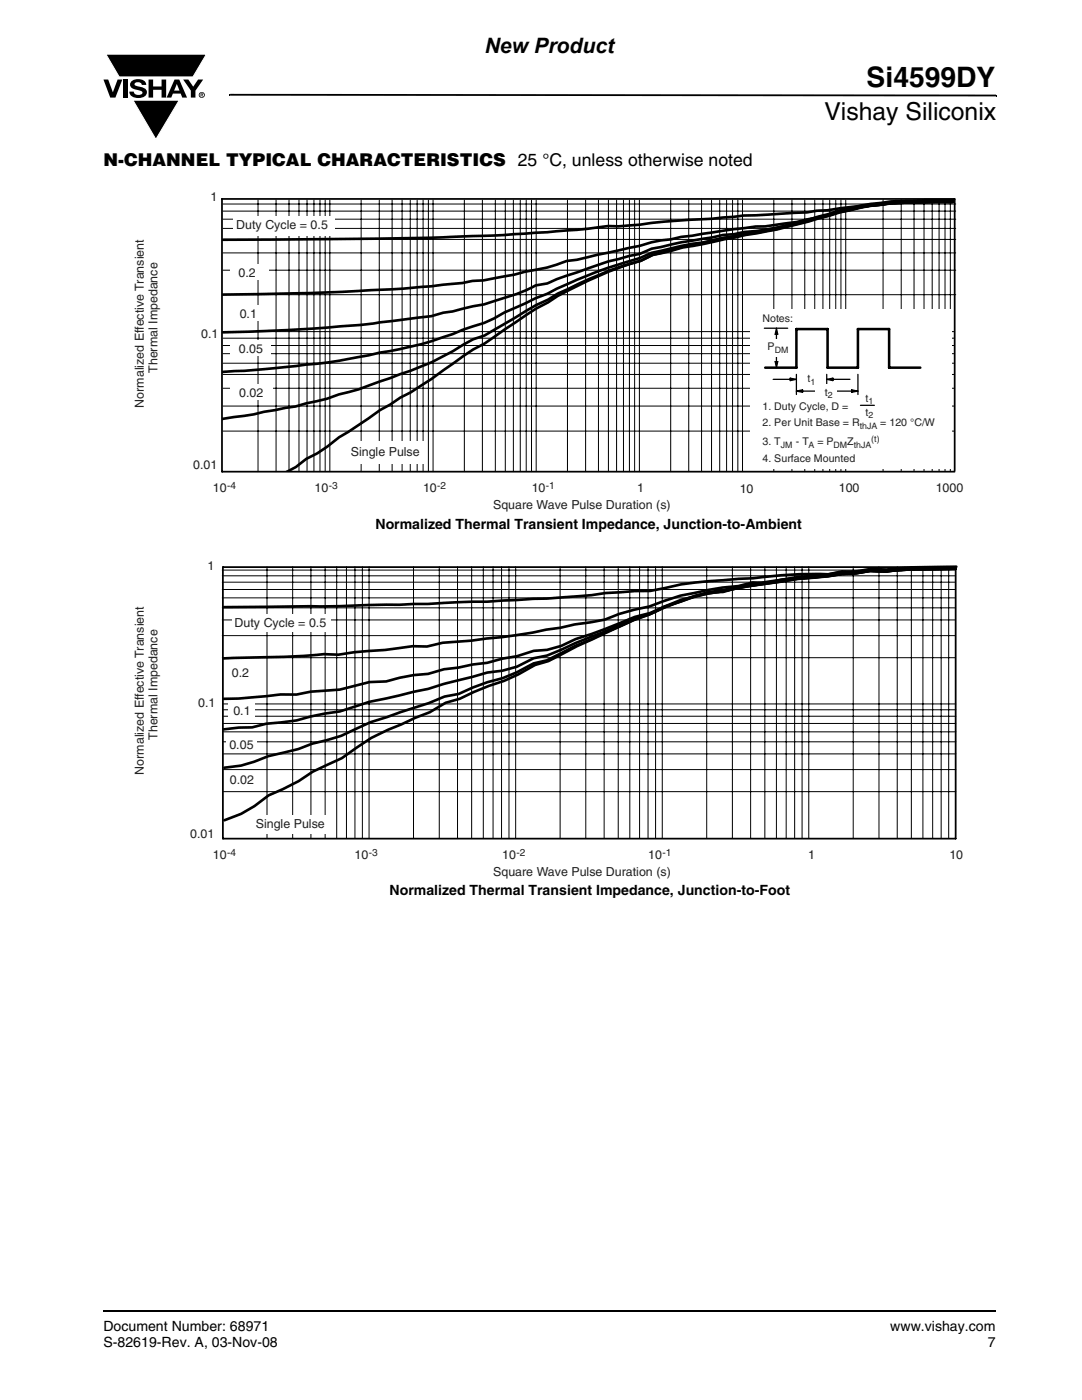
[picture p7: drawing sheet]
<svg xmlns="http://www.w3.org/2000/svg" width="216mm" height="279mm" viewBox="0 0 216 279" stroke-linecap="round" stroke-linejoin="round" font-family="sans-serif">
<path d="M20.5 261.5h.1v.4h-.1z" fill="#000"/>
<path d="M20.6 261.7h178.2" fill="none" stroke="#000" stroke-width=".36"/>
<path d="M20.6 10.7h20.7v17.3h-20.7z" fill="#fff"/>
<g fill="#000">
<path d="M20.6 15.9h1l.9 2.5 1-2.5h.9l-1.4 3.6h-1zM21.1 10.8h20.1l-2.7 4.6h-14.7zM24.6 15.9h.9v3.6h-.9zM26.3 16.2a2.1 2.1 0 0 1 2.8 .3l.1 .5h-.9a.79 .79 0 0 0-.7-.6 .79 .79 0 0 0-.8 .4l.3 .3 1 .3a1.08 1.08 0 0 1 1.2 1 1.08 1.08 0 0 1-1.1 1.1 1.73 1.73 0 0 1-2.4-1.2h.9a.96 .96 0 0 0 .8 .6 .96 .96 0 0 0 .9-.4 1.31 1.31 0 0 0-1.2-.6 1.04 1.04 0 0 1-1.1-.5 1.04 1.04 0 0 1 .2-1.2zM29.6 15.9h1v1.4h1.6v-1.4h1v3.6h-1v-1.6h-1.6v1.6h-1zM26.5 20h9.3l-4.7 7.8zM36.6 15.9h1l1 1.4 .9-1.4h1l-1.5 2.2v1.4h-.9v-1.4zM45.7 18.7h.2v.4h-.2zM45.9 18.7l152.9 .2v.3l-152.9-.1zM198.8 18.9h.1v.3h-.1z"/>
<path d="M35.3 16.8l-.6 1.3h1.1zM34.8 15.9h1l1.5 3.6h-.9l-.3-.8h-1.6l-.3 .8h-1z"/>
<path d="M40.2 18.7v.2h.2v-.2zM40 18.6l.5 .1v.1l-.1 .2 .1 .3-.3-.3v.3h-.2zM39.8 19a.46 .46 0 0 0 .9 0 .46 .46 0 0 0-.9 0zM39.7 19a.6 .6 0 0 1 1.2 0 .6 .6 0 0 1-1.2 0z"/>
</g>
<path d="M21.1 10.8h20.1l-2.7 4.6h-14.7zM26.5 20h9.3l-4.7 7.8z" fill="none" stroke="#fff" stroke-width=".2"/>
<path d="M26.6 38h165.6v64.1h-165.6z" fill="#fff"/>
<path d="M190.3 39.9a96.4 96.4 0 0 0-18.4 1.1l-4.4 1a134.8 134.8 0 0 1-18.8 4.6l-8.3 1.9a50.2 50.2 0 0 0-8.3 1.9l-1.9 .5-2.4 1.2a79.9 79.9 0 0 0-16.6 7l-1.9 1.3a82.7 82.7 0 0 0-10.6 6.8l-2 1.4a57.1 57.1 0 0 0-8.2 5.2 64.4 64.4 0 0 1-8.6 5.6l-2 1.3-2.1 1.1-6.3 4.4-1.8 1.1-2.4 1.8-2 1.4-2.2 1.1-2.1 1.6-1.7 .9M190.1 40.3l-6.3 .1a119 119 0 0 0-13.5 .8 182.4 182.4 0 0 1-19.5 1.8h-2.4l-6.2 .7-6.1 .3-6.1 .5a51 51 0 0 1-8.6 .6 369.2 369.2 0 0 1-35.4 2.3l-41.6 .4M190.1 40.3a97.3 97.3 0 0 0-18.5 1.1l-4.4 .9-2.1 .7-6.2 1.3-6.2 .9h-1.9l-4.4 .5-14.5 2.3-1.9 .4-2.4 .7-12.5 2.7-2 .3a31.2 31.2 0 0 1-8.3 2.1l-2.2 .6-6.1 1.2-2.2 .1-2 .4a478.7 478.7 0 0 1-47.9 2.3M190.1 40.3h-5.7a60.4 60.4 0 0 0-19.3 2.7l-2.1 .5a68.7 68.7 0 0 1-14.5 2.8l-2.1 .4-2.1 .2-2.1 .5-6.3 1-5.9 1.2-2.3 1.1-6.3 1.5-10.3 3.5-1.9 .9-2.3 .4a58.3 58.3 0 0 1-14.6 4.6l-2 .6-1.9 .2a30.5 30.5 0 0 1-6.4 1.2 304.9 304.9 0 0 1-33.1 2.6l-4.4 .1M190.1 40.3h-2.3a75.5 75.5 0 0 0-24.8 3.3l-2 .6-6.3 1.6-3.9 .7-2.3 .2-2.1 .6-2.1 .2-4.1 .9a74 74 0 0 0-10.2 2.1l-2.3 1-3.2 .9a85.8 85.8 0 0 0-15.3 6.2l-2.3 .9-6.3 2.9-2 1.2-2 .9-4.3 1.3a63.5 63.5 0 0 1-16.5 4.6l-6.3 1.2a59 59 0 0 1-8.4 1.2l-8.4 .9-8.2 .5M190.5 40.3a97.9 97.9 0 0 0-18.5 1.1l-4.4 1a136.6 136.6 0 0 1-18.8 4.5l-8.3 1.8a43.3 43.3 0 0 0-8.3 1.8l-1.9 .4-2.4 1.1a64.8 64.8 0 0 0-14.6 5.7l-2 .9-1.9 1.2a70.8 70.8 0 0 0-8.7 4.8l-4 2.4-2.3 .7-2 1.1a47.5 47.5 0 0 1-12.5 5.9l-4.1 1.4a40.8 40.8 0 0 1-8.2 2.6l-2.4 .9-2 .5a189.7 189.7 0 0 1-16.5 3.1l-2.3 .4" fill="none" stroke="#000" stroke-width=".53"/>
<g fill="none" stroke="#000" stroke-width=".2">
<path d="M51.5 39.9v54.2M55.1 39.9v54.2M57.7 39.9v54.2M59.7 39.9v54.2M61.3 39.9v54.2M62.6 39.9v54.2M63.8 39.9v54.2M64.9 39.9v54.2M65.8 39.9v54.2M72.1 39.9v54.2M75.7 39.9v54.2M78.2 39.9v54.2"/>
<path d="M80.2 39.9v54.2M81.9 39.9v54.2M83.2 39.9v54.2M84.4 39.9v54.2M85.5 39.9v54.2M86.4 39.9v54.2M92.7 39.9v54.2M96.3 39.9v54.2M98.8 39.9v54.2M100.8 39.9v54.2M102.4 39.9v54.2M103.8 39.9v54.2"/>
<path d="M105 39.9v54.2M106.1 39.9v54.2M107 39.9v54.2M113.2 39.9v54.2M116.9 39.9v54.2M119.4 39.9v54.2M121.4 39.9v54.2M123 39.9v54.2M124.4 39.9v54.2M125.6 39.9v54.2M126.6 39.9v54.2M127.6 39.9v54.2"/>
<path d="M133.8 39.9v54.2M137.4 39.9v54.2M140 39.9v54.2M142 39.9v54.2M143.6 39.9v54.2M145 39.9v54.2M146.2 39.9v54.2M147.2 39.9v54.2M148.2 39.9v54.2M154.4 39.9v54.2M158 39.9v54.2M160.6 39.9v54.2"/>
<path d="M162.6 39.9v54.2M164.2 39.9v54.2M165.6 39.9v54.2M166.8 39.9v54.2M167.8 39.9v54.2M168.8 39.9v54.2M176.2 39.9v54.2M179.8 39.9v54.2M182.4 39.9v54.2M184.4 39.9v54.2M186 39.9v54.2M187.4 39.9v54.2"/>
<path d="M188.6 39.9v54.2M189.6 39.9v54.2M44.5 43.7h146.2M44.5 42.1h146.2M44.5 45.6h146.2M44.5 58.8h146.2M44.5 53.9h146.2M44.5 50.5h146.2M44.5 47.8h146.2M44.5 40.7h146.2M44.5 66.2h146M44.5 77.5h146"/>
<path d="M44.5 74.7h146M44.5 72.5h146M44.5 70.6h146M44.5 69h146M44.5 67.5h146M44.5 86h146M44.5 81h146"/>
</g>
<g fill="#fff">
<path d="M45.9 52.7h7.8v3.1h-7.8z"/>
<path d="M46.1 60.9h7.1v3h-7.1z"/>
<path d="M46 68h8.1v3h-8.1z"/>
<path d="M46 76.8h8.4v3.1h-8.4z"/>
<path d="M69.7 88h15.2v4.6h-15.2z"/>
<path d="M149.7 61.7h40.2v31.7h-40.2z"/>
</g>
<path d="M152.5 65.5h4.7M154.3 75.7h3.7M157.7 75.5l1.2 .2-1.2 .3zM158.9 74.7v4M158.9 78.1l1.2-.3v.5zM159.8 78.1h3.7M165 74.7v2M165 75.7l1.2-.2v.5zM165.8 75.7h3.8M166.6 78.1h3.7M169.9 77.8l1.3 .3-1.3 .2zM171.2 74.7v4" fill="none" stroke="#000" stroke-width=".25"/>
<path d="M157.7 75.5l1.2 .2-1.2 .3zM158.9 78.1l1.2-.3v.5zM165 75.7l1.2-.2v.5zM169.9 77.8l1.3 .3-1.3 .2z" fill="#000"/>
<g fill="#fff">
<path d="M159.4 74h4.3v2.7h-4.3z"/>
<path d="M162.6 76.7h4.2v2.7h-4.2z"/>
</g>
<path d="M154.7 72.2h.5l-.3 1.2zM154.9 65.5l.3 1.2h-.5z" fill="#000"/>
<path d="M154.7 72.2h.5l-.3 1.2zM154.9 66.4v6.1M154.9 65.5l.3 1.2h-.5z" fill="none" stroke="#000" stroke-width=".25"/>
<path d="M151.5 67.7h6.7v3.4h-6.7z" fill="#fff"/>
<path d="M152.7 73.4h6.2v-7.7h6.2v7.7h6.1v-7.7h6.2v7.7h6.2" fill="none" stroke="#000" stroke-width=".51"/>
<path d="M171.7 80.9h2.8" fill="none" stroke="#000" stroke-width=".25"/>
<path d="M46.5 43.2h20.2v3.8h-20.2z" fill="#fff"/>
<path d="M190.5 39.7h-146.2v54.4h146.2M190.5 39.7v54.2" fill="none" stroke="#000" stroke-width=".35"/>
<path d="M26.6 111.7h165.6v63.7h-165.6z" fill="#fff"/>
<path d="M190.1 113.5h-4.2a74.1 74.1 0 0 0-9.6 .5l-3.2-.1-2.8 .5-2.8 .1-2.7 .5a93.1 93.1 0 0 0-12.1 1.4l-8.8 1.7a42.6 42.6 0 0 0-14.4 4.6l-3 1-5.8 2.5-2.8 1.4-3.1 1.3-5.7 2.9-2.6 .6-3.4 1.8-2.8 1.1-3 .8-3 1.1-2.8 1.3-2.8 .5-3.1 1.3-11.6 3.8-5.9 2.8-5.8 1.5-2.8 1.1-5.9 1.4-2.9 1.1-2.6 .8-3.3 .4M190.8 113.1h-4.6a71 71 0 0 0-9.3 .6l-3.2-.2-2.8 .5-2.8 .2-2.7 .4a92.6 92.6 0 0 0-12.2 1.5l-2.8 .4-6 1.2a41.5 41.5 0 0 0-14.5 4.8l-3 1-3 1.4-8.8 4.1-5.7 2.9-2.6 .8-3.4 1.9-2.8 1.3-3.1 1-5.8 2.6-2.8 .8-3.1 1.8-8.4 3.5-3.3 1.7-5.9 4-5.8 2.7-2.8 1.9-6 2.8-2.8 2.2-2.7 1.5-3.3 1.3M190.8 113.5l-9.2 .1-4.8 .3-3.1-.1-2.9 .4-2.8-.2-2.7 .6a87.4 87.4 0 0 0-15 .8l-6 .4a59 59 0 0 0-11.7 1.6l-2.9 .5-3 .1-5.9 .4-2.8 .4-8.9 .7-11.9 .6-5.8 .1a270.1 270.1 0 0 1-18.1 .6l-7.5 .2-21.5 .2M190.8 113.5h-4.2a76 76 0 0 0-9.8 .5l-3.1-.1-2.9 .5-2.9 .1-2.6 .4-9.3 .8-3 .7-2.8-.2-2.9 .8a65.1 65.1 0 0 0-14.9 3l-2.8 1-3.1 .7-2.9 .8-2.9 1.2-6 .9-2.9 .7-2.8 .4a86.6 86.6 0 0 1-12 1.7l-2.9 .5-5.7 .4-3.2 .7h-2.9a95.6 95.6 0 0 1-11.7 1.2l-3.1 .5-2.9-.1-5.9 .4-14.4 .4M190.8 113.5h-4.2a73.7 73.7 0 0 0-9.8 .6l-3.1-.2-2.9 .5-2.8 .2-2.7 .4a92.5 92.5 0 0 0-12.2 1.5l-5.7 .7-3.1 .9-2.9 .1-5.5 1.5-6.2 2.7-3 .7a113.9 113.9 0 0 1-11.9 4.5l-2.8 1.3-2.9 .8-2.6 .2-3.4 1.1-2.8 .4-3.1 .9-2.9 .3-2.9 .6-2.8 .4-3.2 .9-2.8 .2-2.9 .6-2.6 .7-3.4 .1-5.9 1.5-5.8 .4-2.8 .6h-3.2a114.6 114.6 0 0 1-11.7 .9M190.8 113.5h-4.2a75.7 75.7 0 0 0-9.8 .5l-3.1-.1-2.9 .5-2.8 .1-2.7 .5a95 95 0 0 0-12.2 1.4l-14.5 2.6-2.7 1-3.3 1.1-2.9 1.4-3 .9a133.7 133.7 0 0 1-11.9 4.9l-5.7 2.5-2.6 .6-3.4 1.7-2.8 .7-3.1 .4-8.6 2.3-3.2 1-11.7 2.6-5.9 1.9-5.8 1-2.8 .8-6 .6-2.9 .8h-2.7l-3.3 .4" fill="none" stroke="#000" stroke-width=".53"/>
<g fill="none" stroke="#000" stroke-width=".2">
<path d="M44.3 117.6h146.3M44.3 116.2h146.3M44.3 119.3h146.3M44.3 114.9h146.3M44.3 113.8h146.3M53.3 113.1v54.2M58.4 113.1v54.2M62 113.1v54.2M64.9 113.1v54.2M67.2 113.1v54.2M69.1 113.1v54.2M70.8 113.1v54.2"/>
<path d="M72.3 113.1v54.2M73.6 113.1v54.2M82.5 113.1v54.2M87.7 113.1v54.2M91.3 113.1v54.2M94.1 113.1v54.2M96.4 113.1v54.2M98.4 113.1v54.2M100.1 113.1v54.2M101.6 113.1v54.2M102.9 113.1v54.2M111.8 113.1v54.2"/>
<path d="M116.9 113.1v54.2M120.5 113.1v54.2M123.4 113.1v54.2M125.7 113.1v54.2M127.6 113.1v54.2M129.3 113.1v54.2M130.8 113.1v54.2M132.1 113.1v54.2M141 113.1v54.2M146.1 113.1v54.2M149.8 113.1v54.2M152.6 113.1v54.2"/>
<path d="M154.9 113.1v54.2M156.9 113.1v54.2M158.6 113.1v54.2M160 113.1v54.2M161.4 113.1v54.2M170.2 113.1v54.2M175.4 113.1v54.2M179 113.1v54.2M181.8 113.1v54.2M184.2 113.1v54.2M186.1 113.1v54.2M187.8 113.1v54.2"/>
<path d="M189.3 113.1v54.2M44.3 131.3h146.3M44.3 126.9h146.3M44.3 123.7h146.3M44.3 121.3h146.3M44.5 140.5h146.2M44.5 158h146.2M44.5 153.6h146.2M44.5 150.5h146.2M44.5 148h146.2M44.5 146.1h146.2M44.5 144.4h146.2"/>
<path d="M44.5 142.9h146.2M44.5 141.7h146.2"/>
</g>
<g fill="#fff">
<path d="M45.7 140.2h5.2v3.1h-5.2z"/>
<path d="M46.4 122.6h19.5v3.6h-19.5z"/>
<path d="M45.2 146.9h6.1v3.1h-6.1z"/>
<path d="M49.3 162.8h16.4v3.6h-16.4z"/>
</g>
<path d="M44.5 113.2h146.2v54.2h-146.2z" fill="none" stroke="#000" stroke-width=".35"/>
<text font-size="5.6" x="172.9" y="17.4">Si4599DY</text>
<text font-size="4.9" x="164.5" y="24">Vishay Siliconix</text>
<text font-size="4.2" x="96.7" y="10.5">New Product</text>
<text font-size="3.5" x="20.6" y="33">N-CHANNEL TYPICAL CHARACTERISTICS 25 °C, unless otherwise noted</text>
<g font-size="2.8">
<text x="74.9" y="105.6">Normalized Thermal Transient Impedance, Junction-to-Ambient</text>
<text x="77.7" y="178.7">Normalized Thermal Transient Impedance, Junction-to-Foot</text>
<text x="20.6" y="265.6">Document Number: 68971</text>
<text x="20.6" y="268.8">S-82619-Rev. A, 03-Nov-08</text>
<text x="177.7" y="265.6">www.vishay.com</text>
<text x="197.1" y="268.8">7</text>
</g>
<g font-size="2.5" fill="#231f20">
<text x="42" y="40.1">1</text>
<text x="47.1" y="45.7">Duty Cycle = 0.5</text>
<text x="47.6" y="55.2">0.2</text>
<text x="47.8" y="63.4">0.1</text>
<text x="40.1" y="67.4">0.1</text>
<text x="47.7" y="70.5">0.05</text>
<text x="31.4" y="74.4" transform="rotate(-90 31.4 74.4)">Thermal Impedance</text>
<text x="28.7" y="81.4" transform="rotate(-90 28.7 81.4)">Normalized Effective Transient</text>
<text x="47.7" y="79.3">0.02</text>
<text x="38.5" y="93.7">0.01</text>
<text x="70" y="91">Single Pu</text>
<text x="80.6" y="91">lse</text>
<text x="42.5" y="98.3">10</text>
<text x="62.7" y="98.3">10</text>
<text x="84.4" y="98.3">10</text>
<text x="98.4" y="101.6">Square Wave Pulse Duration (s)</text>
<text x="106.1" y="98.3">10</text>
<text x="127.1" y="98.3">1</text>
<text x="147.6" y="98.4">10</text>
<text x="167.4" y="98.3">100</text>
<text x="186.7" y="98.3">1000</text>
<text x="41.4" y="113.8">1</text>
<text x="46.8" y="125.2">Duty Cycle = 0.5</text>
<text x="46.3" y="135.1">0.2</text>
<text x="39.5" y="141.1">0.1</text>
<text x="46.6" y="142.8">0.1</text>
<text x="31.4" y="147.7" transform="rotate(-90 31.4 147.7)">Thermal Impedance</text>
<text x="45.8" y="149.4">0.05</text>
<text x="28.7" y="154.6" transform="rotate(-90 28.7 154.6)">Normalized Effective Transient</text>
<text x="45.9" y="156.4">0.02</text>
<text x="38" y="167.3">0.01</text>
<text x="51" y="165.3">Single Pulse</text>
<text x="42.5" y="171.5">10</text>
<text x="70.8" y="171.5">10</text>
<text x="100.2" y="171.5">10</text>
<text x="129.4" y="171.5">10</text>
<text x="161.3" y="171.5">1</text>
<text x="189.4" y="171.5">10</text>
<text x="98.4" y="174.8">Square Wave Pulse Duration (s)</text>
</g>
<g font-size="2.1" fill="#231f20">
<text x="152.1" y="64.3">Notes:</text>
<text x="153.2" y="69.9">P</text>
<text x="161.1" y="76.3">t</text>
<text x="152.1" y="81.8">1. Duty Cycle, D =</text>
<text x="164.6" y="79">t</text>
<text x="172.7" y="80.2">t</text>
<text x="172.7" y="83">t</text>
<text x="152.1" y="88.9">3. T</text>
<text x="152.1" y="85.1">2. Per Unit Base = R</text>
<text x="158.8" y="88.9">- T</text>
<text x="163.1" y="88.9">= P</text>
<text x="169.1" y="88.9">Z</text>
<text x="175.7" y="85.1">= 120 °C/</text>
<text x="184.6" y="85.1">W</text>
<text x="152.1" y="92.2">4. Surface Mounted</text>
</g>
<g font-size="2" fill="#231f20">
<text x="45.3" y="97.5">-4</text>
<text x="65.6" y="97.5">-3</text>
<text x="87.3" y="97.5">-2</text>
<text x="108.9" y="97.5">-1</text>
<text x="45.3" y="170.8">-4</text>
<text x="73.6" y="170.8">-3</text>
<text x="103.1" y="170.8">-2</text>
<text x="132.2" y="170.8">-1</text>
</g>
<g font-size="1.8" fill="#231f20">
<text x="154.6" y="70.4">DM</text>
<text x="161.7" y="76.8">1</text>
<text x="165.2" y="79.4">2</text>
<text x="173.3" y="80.6">1</text>
<text x="173.3" y="83.5">2</text>
<text x="155.8" y="89.3">JM</text>
<text x="161.3" y="89.3">A</text>
<text x="166.3" y="89.3">DM</text>
<text x="170.3" y="89.3">thJA</text>
<text x="171.5" y="85.6">thJA</text>
<text x="173.9" y="88.2">(t)</text>
</g>
</svg>
